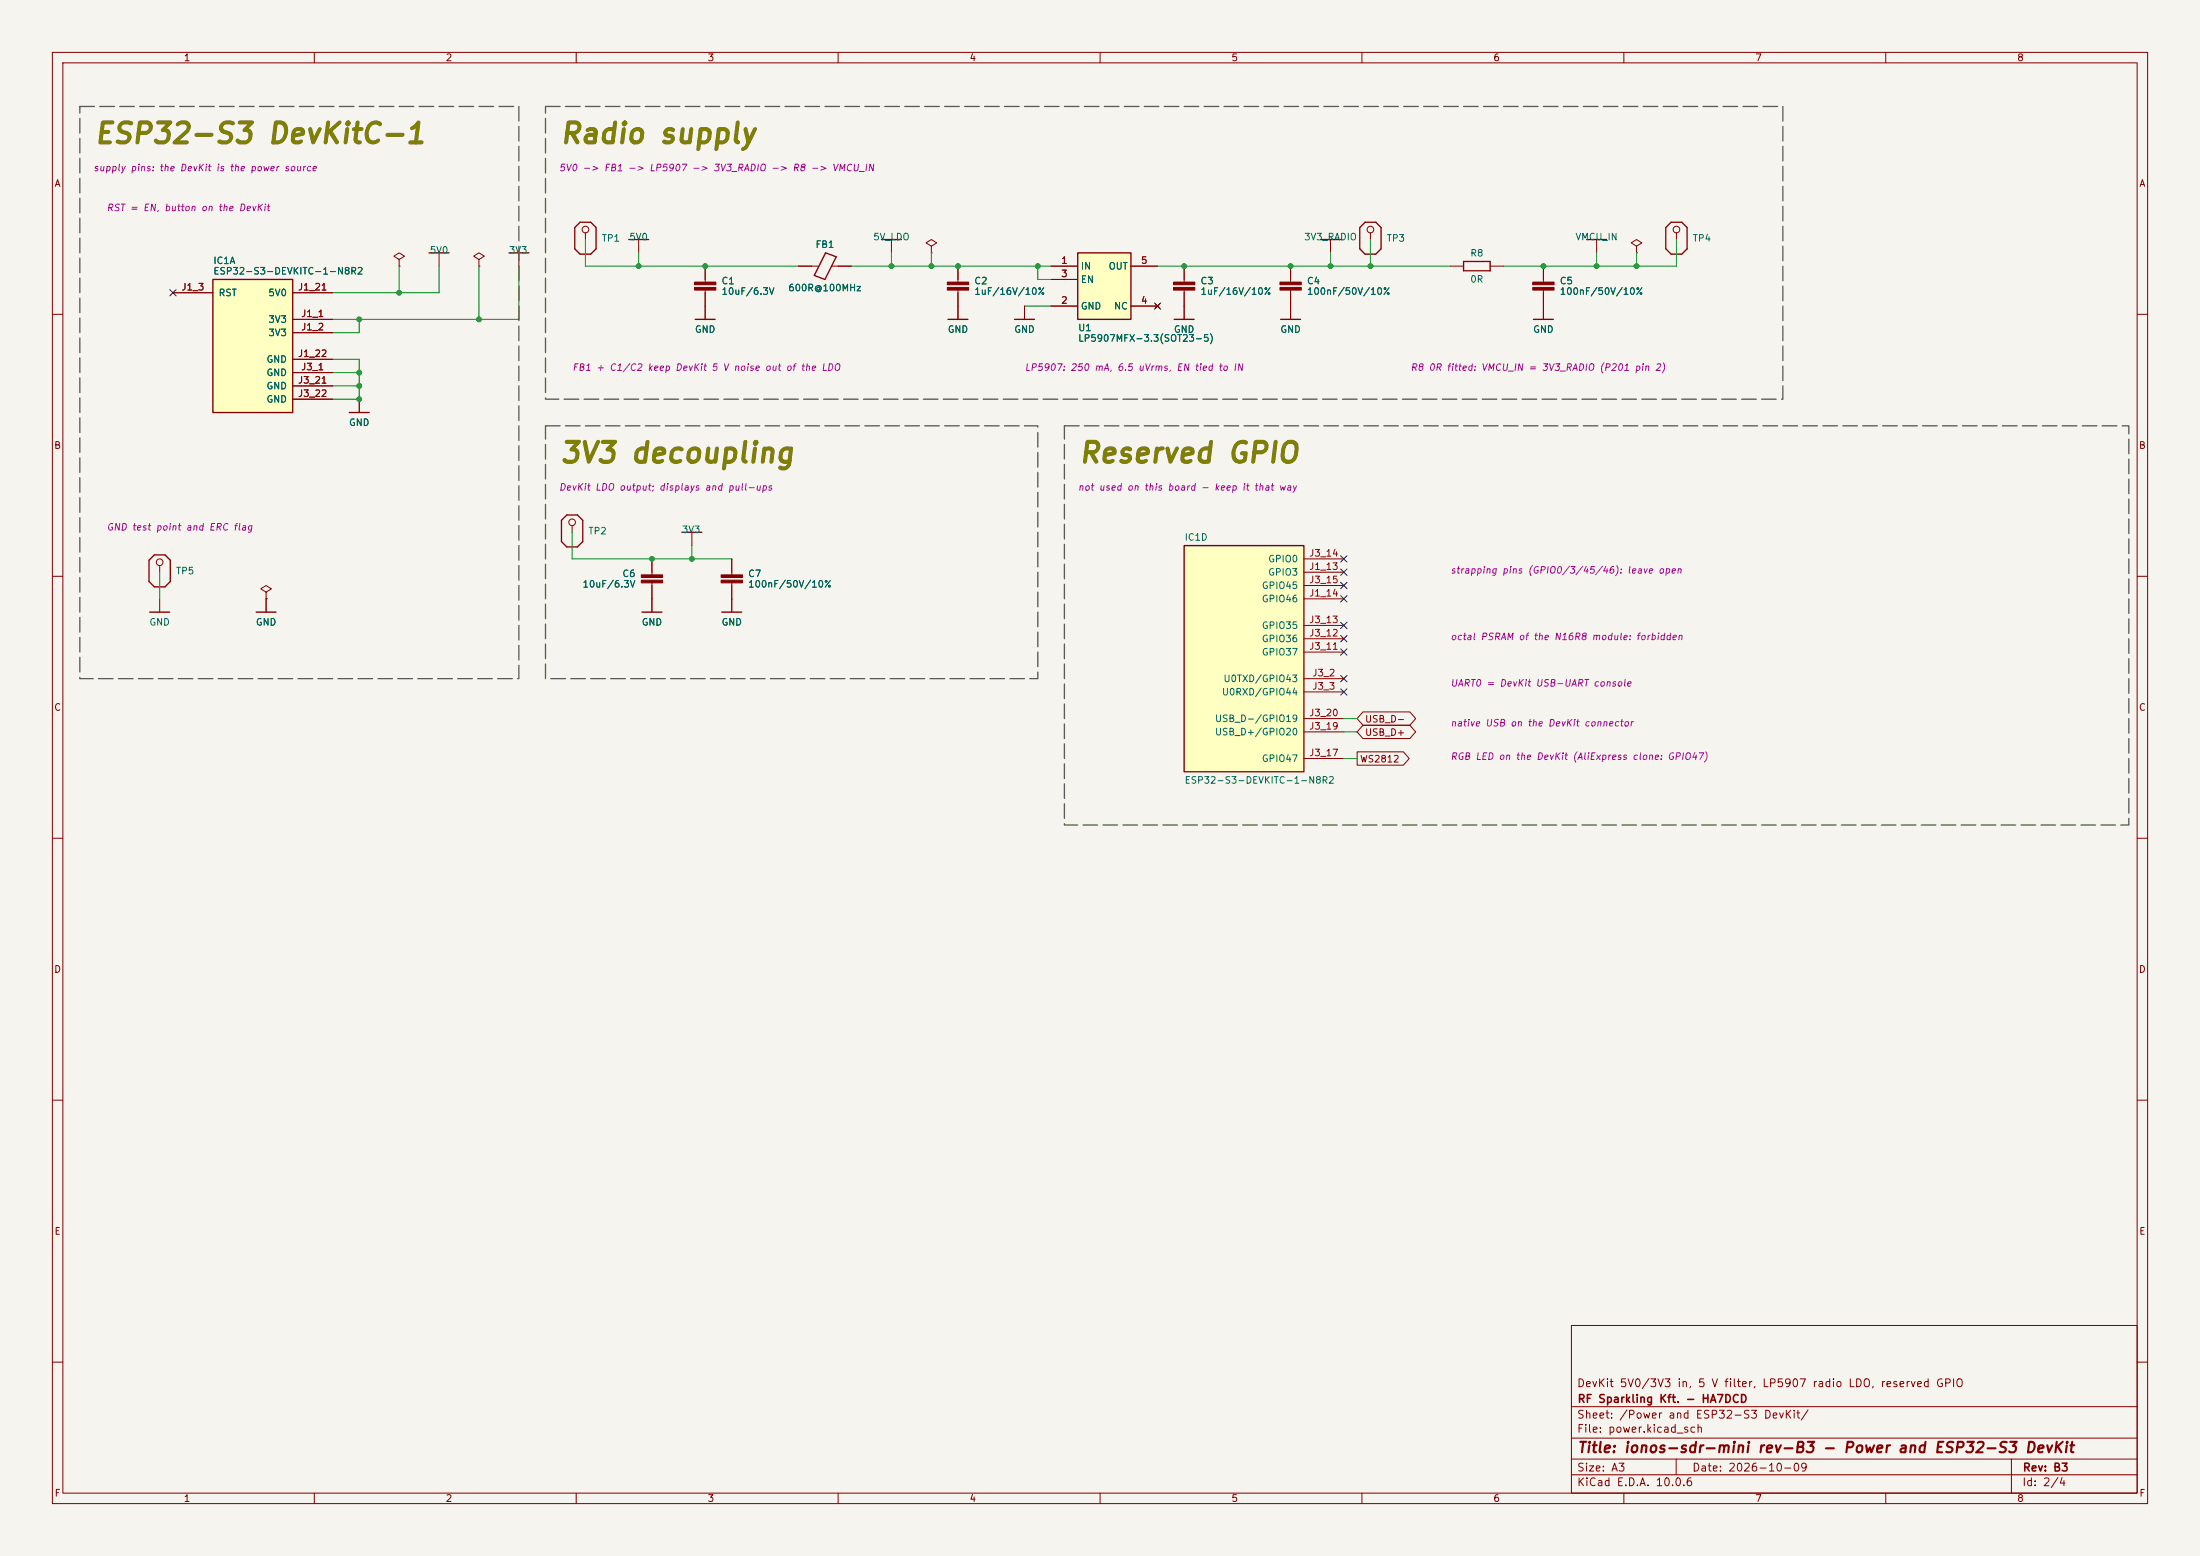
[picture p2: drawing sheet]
<svg xmlns="http://www.w3.org/2000/svg" width="420mm" height="297mm" viewBox="0 0 420 297" stroke-linecap="round" stroke-linejoin="round" font-family="sans-serif">
<path d="M0 0h420v297h-420z" fill="#f5f4ef" stroke="#f5f4ef" stroke-width=".19"/>
<g fill="none" stroke="#840000" stroke-width=".19">
<path d="M10 10h400v277h-400zM12 12h396v273h-396zM60 10v2M110 10v2M160 10v2M210 10v2M260 10v2M310 10v2M360 10v2M182.9 50.8v3M182.9 55.4v3M226.1 50.8v3"/>
<path d="M226.1 55.4v3M246.4 58.4v2.6M261.6 44.5v1.2M276.9 50.8h2.5M284.5 50.8h2.5M304.8 45.7v2.6M312.4 47l1-.6-1-.7-1 .7 1 .6v1.3M312.4 48.3h.1M320 44.5v1.2M10 60h2M408 60h2M10 110h2"/>
<path d="M50.8 113l1-.6-1-.6-1 .6 1 .6v1.3M50.8 114.3h.1M109.2 100.3v1.3M139.7 106.7v3M139.7 111.3v5.5M408 110h2M10 160h2M408 160h2M10 210h2M408 210h2M300 253h108v32h-108zM10 260h2"/>
<path d="M300 278.5h108M300 274.5h108M300 268.5h108M320 278.5v3M384 278.5v6.5M408 260h2M60 285v2M110 285v2M160 285v2M210 285v2M260 285v2M300 281.5h108"/>
<path d="M310 285v2M360 285v2"/>
<circle cx="261.6" cy="43.8" r=".63"/>
<circle cx="320" cy="43.8" r=".63"/>
<circle cx="109.2" cy="99.7" r=".63"/>
</g>
<g fill="#840000" stroke="#840000" stroke-width=".19">
<path d="M224 53.8h4.1v.6h-4.1z"/>
<path d="M224 54.9h4.1v.5h-4.1z"/>
<path d="M180.8 53.8h4.1v.6h-4.1z"/>
<path d="M180.8 54.9h4.1v.5h-4.1z"/>
<path d="M137.7 109.7h4v.5h-4z"/>
<path d="M137.7 110.7h4v.6h-4z"/>
</g>
<path d="M259.6 43.4l1-1h2l1.1 1v4.1l-1.1 1h-2l-1-1zM279.4 49.9h5.1v1.8h-5.1zM302.9 45.7h3.8M318 43.4l1-1h2.1l1 1v4.1l-1 1h-2.1l-1-1zM244.5 61h3.8M108.2 98.3h2l1.1 1v4.1l-1.1 1h-2l-1-1v-4.1zM137.8 116.8h3.8" fill="none" stroke="#840000" stroke-width=".25"/>
<path d="M40.6 53.3h15.3v25.4h-15.3z" fill="#ffffc2"/>
<g fill="none" stroke="#840000" stroke-width=".25">
<path d="M40.6 53.3h15.3v25.4h-15.3zM81.9 48.3h3.8M97.2 48.3h3.8M109.7 43.4l1-1h2.1l1 1v4.1l-1 1h-2.1l-1-1zM120 45.7h3.8M157.6 48.3l2 .7-2.1 4.3-2.1-.7zM252.1 45.7h3.8M66.7 78.7h3.8M132.7 61h3.8M181 61h3.8M193.7 61h3.8M292.7 61h3.8"/>
<path d="M28.4 106.9l1.1-1h2l1 1v4.1l-1 1h-2l-1.1-1zM28.6 116.8h3.8M48.9 116.8h3.8M122.6 116.8h3.8M130.2 101.6h3.8"/>
</g>
<g fill="none" stroke="#840000" stroke-width=".19">
<path d="M33 55.9h7.6M55.9 55.9h7.6M76.2 49.5l1-.6-1-.6-1 .6 1 .6v1.3M76.2 50.8h.1M83.8 48.3v2.5M91.4 49.5l1.1-.6-1.1-.6-1 .6 1 .6v1.3M91.4 50.8h.1M99.1 48.3v2.5M111.8 44.5v1.2M121.9 45.7v2.6M134.6 50.8v3M134.6 55.4v5.6"/>
<path d="M152.4 50.8h3.8M158.7 50.8h3.9M177.8 47l1-.6-1-.7-1 .7 1 .6v1.3M177.8 48.3h.1M182.9 58.4v2.6M195.6 58.4v2.6M246.4 50.8v3M246.4 55.4v3M254 45.7v2.6M294.6 50.8v3M294.6 55.4v5.6M55.9 61h7.6"/>
<path d="M55.9 63.5h7.6M55.9 68.6h7.6M55.9 71.1h7.6M55.9 73.7h7.6M55.9 76.2h7.6M68.6 76.2v2.5M30.5 108v1.2M30.5 114.3v2.5M50.8 114.3v2.5M124.5 106.7v3M124.5 111.3v5.5M132.1 101.6v2.5"/>
<circle cx="111.8" cy="43.8" r=".63"/>
<circle cx="30.5" cy="107.3" r=".63"/>
</g>
<g fill="#840000" stroke="#840000" stroke-width=".19">
<path d="M122.4 109.7h4.1v.5h-4.1z"/>
<path d="M122.4 110.7h4.1v.6h-4.1z"/>
<path d="M244.3 53.8h4.1v.6h-4.1z"/>
<path d="M244.3 54.9h4.1v.5h-4.1z"/>
<path d="M132.6 53.8h4.1v.6h-4.1z"/>
<path d="M132.6 54.9h4.1v.5h-4.1z"/>
<path d="M292.6 53.8h4.1v.6h-4.1z"/>
<path d="M292.6 54.9h4.1v.5h-4.1z"/>
</g>
<path d="M226.1 104.1h22.8v43.2h-22.8z" fill="#ffffc2"/>
<path d="M226.1 104.1h22.8v43.2h-22.8z" fill="none" stroke="#840000" stroke-width=".25"/>
<path d="M248.9 109.2h7.6M248.9 114.3h7.6M248.9 119.4h7.6M248.9 106.7h7.6M248.9 111.8h7.6M248.9 129.5h7.6M248.9 132.1h7.6M248.9 124.5h7.6M248.9 121.9h7.6M248.9 139.7h7.6M248.9 137.2h7.6M248.9 144.8h7.6" fill="none" stroke="#840000" stroke-width=".19"/>
<path d="M205.7 48.3h10.2v12.7h-10.2z" fill="#ffffc2"/>
<path d="M168.3 45.7h3.8M205.7 48.3h10.2v12.7h-10.2zM224.2 61h3.8" fill="none" stroke="#840000" stroke-width=".25"/>
<g fill="none" stroke="#840000" stroke-width=".19">
<path d="M33 55.9h7.6M55.9 55.9h7.6M134.6 50.8v2.5M134.6 55.9v5.1M152.4 50.8h2.5M160 50.8h2.6M170.2 45.7v2.6M182.9 50.8v2.5M182.9 55.9v5.1M195.6 58.4v2.6M200.7 50.8h5M200.7 58.4h5"/>
<path d="M200.7 53.3h5M215.9 50.8h5.1M215.9 58.4h5.1M220.6 58l.8 .8M221.4 58l-.8 .8M226.1 50.8v2.5M226.1 55.9v5.1M246.4 50.8v2.5M246.4 55.9v5.1M294.6 50.8v2.5M294.6 55.9v5.1M55.9 61h7.6"/>
<path d="M55.9 63.5h7.6M55.9 68.6h7.6M55.9 71.1h7.6M55.9 73.7h7.6M55.9 76.2h7.6M68.6 76.2v2.5M50.8 114.3h.1M50.8 114.3v2.5M124.5 106.7v2.5M124.5 111.8v5M139.7 106.7v2.5M139.7 111.8v5"/>
<path d="M260.2 138.4h8.9l1.2 1.3-1.2 1.3h-8.9l-1.1-1.3zM260.2 135.9h8.9l1.2 1.3-1.2 1.2h-8.9l-1.1-1.2zM259.1 143.5h8.8l1.1 1.3-1.1 1.3h-8.8z"/>
</g>
<g fill="none" stroke="#009600" stroke-width=".19">
<path d="M76.2 50.8v5.1M83.8 50.8v5.1h-20.3M91.4 50.8v10.2M99.1 50.8v10.2h-35.6M111.8 45.7v5.1h40.6M121.9 48.3v2.5M162.6 50.8h38.1M170.2 48.3v2.5M177.8 48.3v2.5M195.6 58.4h5.1M198.1 50.8v2.5h2.6M221 50.8h55.9"/>
<path d="M254 48.3v2.5M261.6 45.7v5.1M304.8 48.3v2.5M312.4 48.3v2.5M320 45.7v5.1h-33M63.5 71.1h5.1M63.5 68.6h5.1v7.6h-5.1M63.5 73.7h5.1M68.6 61v2.5h-5.1M30.5 109.2v5.1M109.2 101.6v5.1h30.5M132.1 104.1v2.6"/>
<path d="M256.5 137.2h2.6M256.5 139.7h2.6M256.5 144.8h2.6"/>
</g>
<g fill="none" stroke="#000084" stroke-width=".19">
<path d="M32.4 55.3l1.2 1.2M33.6 55.3l-1.2 1.2M220.4 57.8l1.2 1.2M221.6 57.8l-1.2 1.2M255.9 108.6l1.2 1.2M255.9 111.2l1.2 1.2M255.9 118.8l1.2 1.2M255.9 106.1l1.2 1.2M255.9 113.7l1.2 1.2M257.1 108.6l-1.2 1.2M257.1 111.2l-1.2 1.2M257.1 118.8l-1.2 1.2"/>
<path d="M257.1 106.1l-1.2 1.2M257.1 113.7l-1.2 1.2M255.9 121.3l1.2 1.2M255.9 128.9l1.2 1.2M255.9 123.9l1.2 1.2M255.9 131.5l1.2 1.2M257.1 121.3l-1.2 1.2M257.1 128.9l-1.2 1.2M257.1 123.9l-1.2 1.2M257.1 131.5l-1.2 1.2"/>
</g>
<path d="M15.2 20.3h83.9v109.2h-83.9zM104.1 20.3h236.3v55.9h-236.3zM104.1 81.3h94v48.2h-94zM203.2 81.3h203.2v76.2h-203.2z" fill="none" stroke="#5a5a5a" stroke-width=".25" stroke-dasharray="2.8 1"/>
<g fill="#009600" stroke="#009600" stroke-width=".19">
<circle cx="68.6" cy="61" r=".46"/>
<circle cx="68.6" cy="71.1" r=".46"/>
<circle cx="68.6" cy="73.7" r=".46"/>
<circle cx="68.6" cy="76.2" r=".46"/>
<circle cx="76.2" cy="55.9" r=".46"/>
<circle cx="261.6" cy="50.8" r=".46"/>
<circle cx="254" cy="50.8" r=".46"/>
<circle cx="294.6" cy="50.8" r=".46"/>
<circle cx="304.8" cy="50.8" r=".46"/>
<circle cx="312.4" cy="50.8" r=".46"/>
<circle cx="246.4" cy="50.8" r=".46"/>
<circle cx="226.1" cy="50.8" r=".46"/>
<circle cx="91.4" cy="61" r=".46"/>
<circle cx="132.1" cy="106.7" r=".46"/>
<circle cx="121.9" cy="50.8" r=".46"/>
<circle cx="134.6" cy="50.8" r=".46"/>
<circle cx="124.5" cy="106.7" r=".46"/>
<circle cx="198.1" cy="50.8" r=".46"/>
<circle cx="170.2" cy="50.8" r=".46"/>
<circle cx="177.8" cy="50.8" r=".46"/>
<circle cx="182.9" cy="50.8" r=".46"/>
</g>
<g font-size="3.8" fill="#808000">
<text x="17.7" y="28.3">ESP32-S3 DevKitC-1</text>
<text x="106.6" y="28.3">Radio supply</text>
<text x="106.6" y="89.3">3V3 decoupling</text>
<text x="205.7" y="89.3">Reserved GPIO</text>
</g>
<text font-size="2" fill="#840000" x="301" y="277.8">Title: ionos-sdr-mini rev-B3 - Power and ESP32-S3 DevKit</text>
<g font-size="1.5" fill="#840000">
<text x="300.9" y="265.1">DevKit 5V0/3V3 in, 5 V filter, LP5907 radio LDO, reserved GPIO</text>
<text x="301" y="268.1">RF Sparkling Kft. - HA7DCD</text>
<text x="300.9" y="273.8">File: power.kicad_sch</text>
<text x="300.9" y="271.1">Sheet: /Power and ESP32-S3 DevKit/</text>
<text x="300.9" y="281.2">Size: A3</text>
<text x="322.9" y="281.2">Date: 2026-10-09</text>
<text x="386" y="281.2">Rev: B3</text>
<text x="300.9" y="284">KiCad E.D.A. 10.0.6</text>
<text x="385.9" y="284">Id: 2/4</text>
</g>
<g font-size="1.3" fill="#840000">
<text x="35" y="12">1</text>
<text x="85" y="12">2</text>
<text x="135" y="12">3</text>
<text x="185" y="12">4</text>
<text x="235" y="12">5</text>
<text x="285" y="12">6</text>
<text x="335" y="12">7</text>
<text x="385" y="12">8</text>
<text x="10.3" y="36">A</text>
<text x="408.3" y="36">A</text>
<text x="10.2" y="86">B</text>
<text x="408.2" y="86">B</text>
<text x="10.2" y="136">C</text>
<text x="408.2" y="136">C</text>
<text x="260.5" y="140.8">USB_D+</text>
<text x="260.5" y="138.2">USB_D-</text>
<text x="259.5" y="145.8">WS2812</text>
<text x="10.2" y="186">D</text>
<text x="408.2" y="186">D</text>
<text x="10.3" y="236">E</text>
<text x="408.3" y="236">E</text>
<text x="10.3" y="286">F</text>
<text x="35" y="287">1</text>
<text x="85" y="287">2</text>
<text x="135" y="287">3</text>
<text x="185" y="287">4</text>
<text x="235" y="287">5</text>
<text x="285" y="287">6</text>
<text x="335" y="287">7</text>
<text x="385" y="287">8</text>
<text x="408.3" y="286">F</text>
</g>
<g font-size="1.3" fill="#a000a0">
<text x="17.7" y="33">supply pins: the DevKit is the power source</text>
<text x="106.6" y="33">5V0 -&gt; FB1 -&gt; LP5907 -&gt; 3V3_RADIO -&gt; R8 -&gt; VMCU_IN</text>
<text x="20.2" y="40.6">RST = EN,</text>
<text x="31.2" y="40.6">button on the DevKit</text>
<text x="109.1" y="71.1">FB1 + C1/C2 keep DevKit 5 V noise out of the LDO</text>
<text x="195.5" y="71.1">LP5907: 250 mA,</text>
<text x="213.2" y="71.1">6.5 uVrms,</text>
<text x="224.5" y="71.1">EN tied to IN</text>
<text x="269.2" y="71.1">R8 0R fitted: VMCU_IN = 3V3_RADIO (P201 pin 2)</text>
<text x="106.6" y="94">DevKit LDO output; displays and pull-ups</text>
<text x="205.7" y="94">not used on this board - keep it that way</text>
<text x="20.2" y="101.6">GND test point and ERC flag</text>
<text x="276.8" y="109.8">strapping pins (GPIO0/3/45/46): leave open</text>
<text x="276.8" y="122.5">octal PSRAM of the N16R8 module: forbidden</text>
<text x="276.8" y="131.4">UART0 = DevKit USB-UART console</text>
<text x="276.8" y="139">native USB on the DevKit connector</text>
<text x="276.8" y="145.4">RGB LED on the DevKit (AliExpress clone: GPIO47)</text>
</g>
<g font-size="1.3" fill="#006464">
<text x="114.8" y="46.4">TP1</text>
<text x="120" y="46.2">5V0</text>
<text x="155.6" y="47.6">FB1</text>
<text x="166.6" y="46.2">5V_LDO</text>
<text x="248.9" y="46.2">3V3_RADIO</text>
<text x="264.6" y="46.4">TP3</text>
<text x="300.7" y="46.2">VMCU_IN</text>
<text x="323.1" y="46.4">TP4</text>
<text x="40.6" y="50.7">IC1A</text>
<text x="40.6" y="52.7">ESP32-S3-DEVKITC-1-N8R2</text>
<text x="81.9" y="48.7">5V0</text>
<text x="97.1" y="48.7">3V3</text>
<text x="206.2" y="51.8">IN</text>
<text x="211.5" y="51.8">OUT</text>
<text x="280.6" y="49.3">R8</text>
<text x="41.6" y="56.8">RST</text>
<text x="51.1" y="56.8">5V0</text>
<text x="137.6" y="54.6">C1</text>
<text x="137.6" y="56.6">10uF/6.3V</text>
<text x="150.4" y="55.9">600R@100MHz</text>
<text x="185.9" y="54.6">C2</text>
<text x="185.9" y="56.6">1uF/16V/10%</text>
<text x="206.2" y="59.4">GND</text>
<text x="206.2" y="54.3">EN</text>
<text x="212.6" y="59.4">NC</text>
<text x="229.1" y="54.6">C3</text>
<text x="229.1" y="56.6">1uF/16V/10%</text>
<text x="249.4" y="54.6">C4</text>
<text x="249.4" y="56.6">100nF/50V/10%</text>
<text x="280.6" y="54.3">0R</text>
<text x="297.7" y="54.6">C5</text>
<text x="297.7" y="56.6">100nF/50V/10%</text>
<text x="51.1" y="61.9">3V3</text>
<text x="51.1" y="64.5">3V3</text>
<text x="132.6" y="63.8">GND</text>
<text x="180.8" y="63.8">GND</text>
<text x="193.5" y="63.8">GND</text>
<text x="205.7" y="63.5">U1</text>
<text x="205.7" y="65.5">LP5907MFX-3.3(SOT23-5)</text>
<text x="224" y="63.8">GND</text>
<text x="244.3" y="63.8">GND</text>
<text x="292.6" y="63.8">GND</text>
<text x="50.8" y="69.5">GND</text>
<text x="50.8" y="72.1">GND</text>
<text x="50.8" y="74.6">GND</text>
<text x="50.8" y="77.2">GND</text>
<text x="66.5" y="81.6">GND</text>
<text x="112.2" y="102.3">TP2</text>
<text x="130.1" y="102.1">3V3</text>
<text x="226" y="103.5">IC1D</text>
<text x="242" y="107.6">GPIO0</text>
<text x="33.5" y="109.9">TP5</text>
<text x="111.1" y="112.5">10uF/6.3V</text>
<text x="118.7" y="110.5">C6</text>
<text x="142.7" y="110.5">C7</text>
<text x="142.7" y="112.5">100nF/50V/10%</text>
<text x="240.8" y="112.7">GPIO45</text>
<text x="242" y="110.2">GPIO3</text>
<text x="28.4" y="119.7">GND</text>
<text x="48.7" y="119.7">GND</text>
<text x="122.4" y="119.7">GND</text>
<text x="137.6" y="119.7">GND</text>
<text x="240.8" y="115.3">GPIO46</text>
<text x="240.8" y="125.4">GPIO37</text>
<text x="240.8" y="122.9">GPIO36</text>
<text x="240.8" y="120.3">GPIO35</text>
<text x="233.5" y="130.5">U0TXD/GPIO43</text>
<text x="233.2" y="133">U0RXD/GPIO44</text>
<text x="231.8" y="140.7">USB_D+/GPIO20</text>
<text x="231.8" y="138.1">USB_D-/GPIO19</text>
<text x="226" y="149.9">ESP32-S3-DEVKITC-1-N8R2</text>
<text x="240.8" y="145.7">GPIO47</text>
</g>
<g font-size="1.3" fill="#a90000">
<text x="202.5" y="50.7">1</text>
<text x="202.5" y="53.2">3</text>
<text x="217.7" y="50.7">5</text>
<text x="34.5" y="55.7">J1_3</text>
<text x="56.8" y="55.7">J1_21</text>
<text x="202.5" y="58.3">2</text>
<text x="217.7" y="58.3">4</text>
<text x="57.4" y="60.8">J1_1</text>
<text x="57.4" y="63.4">J1_2</text>
<text x="56.8" y="68.4">J1_22</text>
<text x="57.4" y="71">J3_1</text>
<text x="56.8" y="73.5">J3_21</text>
<text x="56.8" y="76.1">J3_22</text>
<text x="249.8" y="106.5">J3_14</text>
<text x="249.8" y="109.1">J1_13</text>
<text x="249.8" y="111.6">J3_15</text>
<text x="249.8" y="114.2">J1_14</text>
<text x="249.8" y="119.2">J3_13</text>
<text x="249.8" y="124.3">J3_11</text>
<text x="249.8" y="121.8">J3_12</text>
<text x="250.4" y="129.4">J3_2</text>
<text x="250.4" y="131.9">J3_3</text>
<text x="249.8" y="137">J3_20</text>
<text x="249.8" y="139.6">J3_19</text>
<text x="249.8" y="144.6">J3_17</text>
</g>
</svg>
